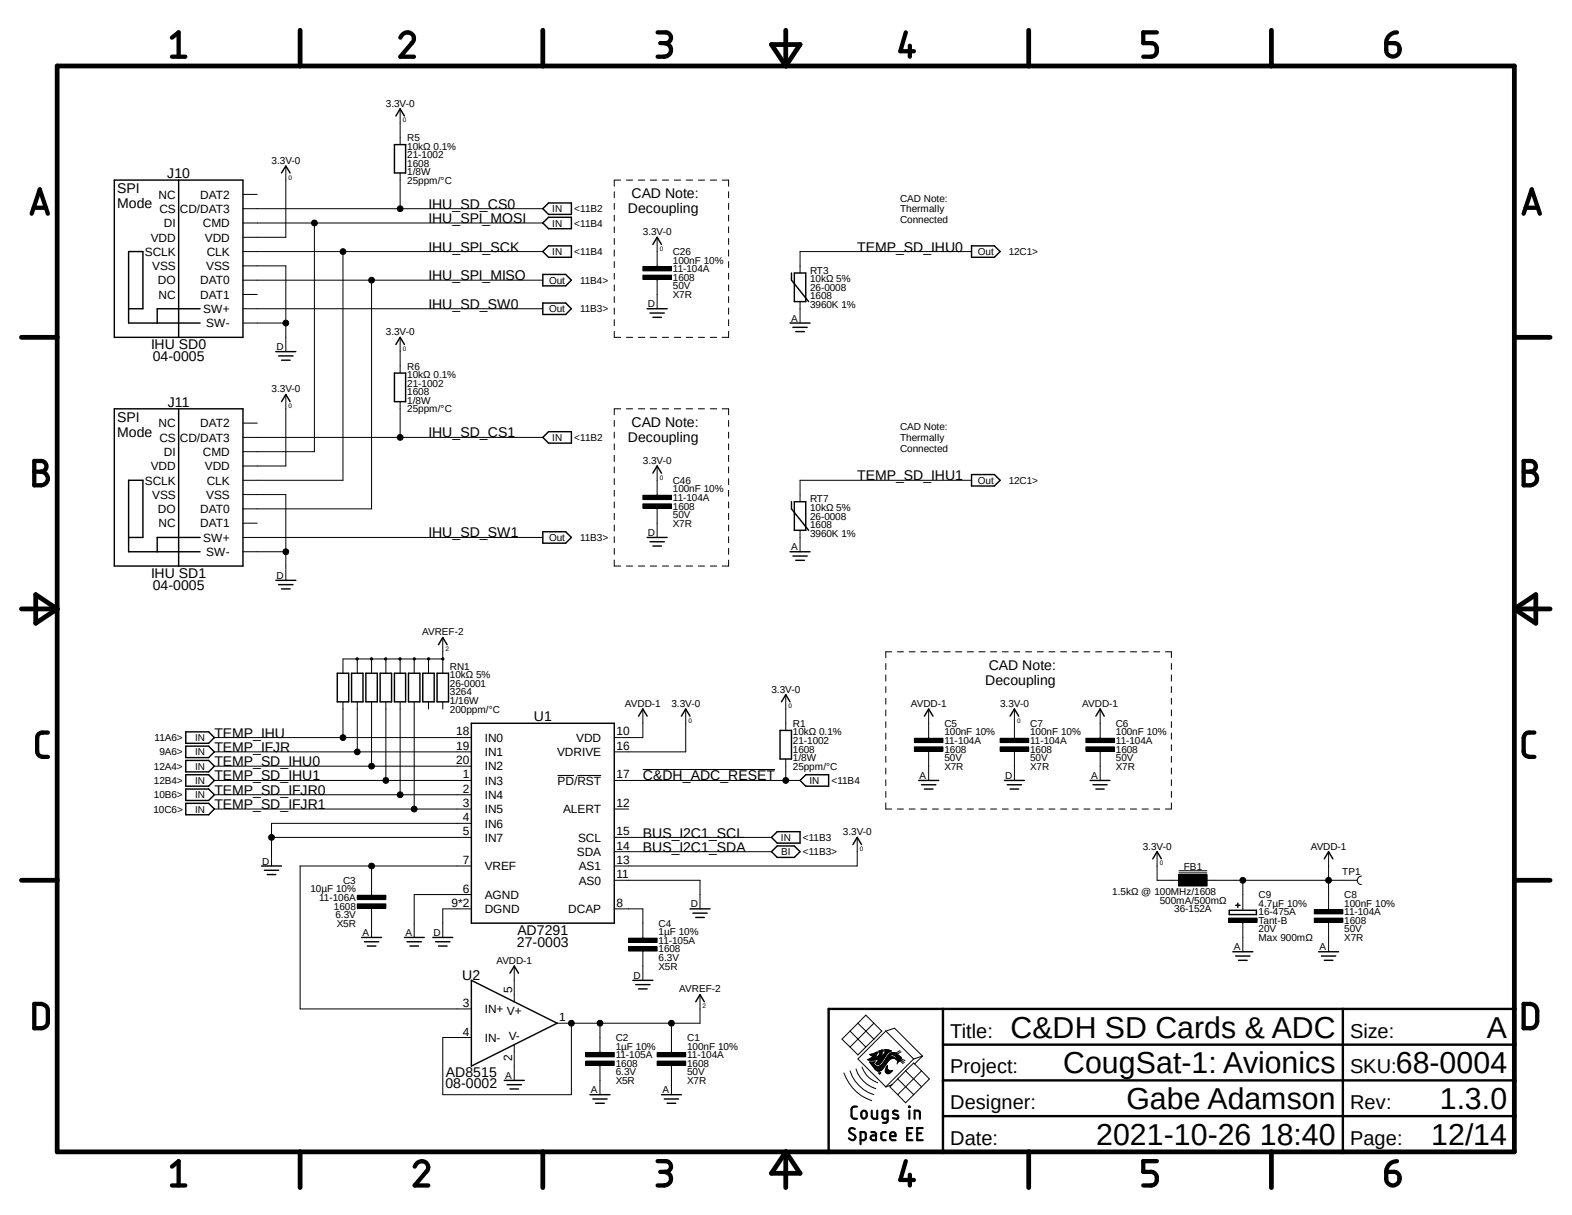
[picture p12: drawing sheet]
<svg xmlns="http://www.w3.org/2000/svg" width="279mm" height="216mm" viewBox="0 0 279 216" stroke-linecap="round" stroke-linejoin="round" font-family="sans-serif">
<path d="M3.4 3.1l272.6 209.7M276 3.1l-272.6 209.7" fill="none" stroke="#fff" stroke-width=".18"/>
<g fill="none" stroke="#000" stroke-width=".18">
<path d="M71.1 19.3v6.4M43.2 34.5h2.5M43.2 37.1h53.3M43.2 39.6h53.3M50.8 29.5v12.7h-7.6M55.9 39.6v40.7h-12.7M71.1 30.7v6.4M109.2 34.1v1M109.2 36.2v1M109.2 38.2v1.1M110.3 32h-1.1v1.1M111.3 32h1.1"/>
<path d="M113.5 32h1.1M115.6 32h1.1M117.7 32h1.1M119.8 32h1.2M122 32h1.1M124.1 32h1.1M126.2 32h1.2M128.4 32h1.1v1.1M129.5 34.1v1M129.5 36.2v1M129.5 38.2v1.1M43.2 44.7h53.3"/>
<path d="M43.2 47.2h7.6v15.3M43.2 49.8h53.3M43.2 52.3h2.5M43.2 54.9h53.3M43.2 57.4h7.6M61 44.7v40.6h-17.8M66 49.8v40.6h-22.8M71.1 59.9v6.4M109.2 40.3v1.1M109.2 42.4v1M109.2 44.4v1.1M109.2 46.5v1"/>
<path d="M109.2 48.6v1M109.2 50.6v1.1M109.2 52.7v1.1M109.2 54.7v1.1M109.2 56.8v1.1M109.2 58.9v1h1.1M111.3 59.9h1.1M113.5 59.9h1.1M114.3 47.4h5v.7h-5zM114.3 48.9h5v.8h-5zM115.6 59.9h1.1M116.8 42.2v5.2"/>
<path d="M116.8 49.7v5.2M117.7 59.9h1.1M119.8 59.9h1.2M122 59.9h1.1M124.1 59.9h1.1M126.2 59.9h1.2M129.5 58.9v1h-1.1M129.5 40.3v1.1M129.5 42.4v1M129.5 44.4v1.1M129.5 46.5v1M129.5 48.6v1"/>
<path d="M129.5 50.6v1.1M129.5 52.7v1.1M129.5 54.7v1.1M129.5 56.8v1.1M142.2 53.6v3.8M172.7 44.7h-30.5v3.8M43.2 75.2h2.5M43.2 77.7h53.3M50.8 70.1v12.7h-7.6M71.1 71.4v6.3M109.2 74.7v1.1M109.2 76.8v1.1"/>
<path d="M109.2 78.9v1M110.3 72.6h-1.1v1.1M111.3 72.6h1.1M113.5 72.6h1.1M115.6 72.6h1.1M117.7 72.6h1.1M119.8 72.6h1.2M122 72.6h1.1M124.1 72.6h1.1M126.2 72.6h1.2M128.4 72.6h1.1v1.1M129.5 74.7v1.1"/>
<path d="M129.5 76.8v1.1M129.5 78.9v1M43.2 87.9h7.6v15.2M43.2 93h2.5M43.2 95.5h53.3M43.2 98h7.6M109.2 80.9v1.1M109.2 83v1M109.2 85v1.1M109.2 87.1v1.1M109.2 89.2v1.1M109.2 91.2v1.1"/>
<path d="M109.2 93.3v1.1M109.2 95.4v1M109.2 97.5v1M109.2 99.5v1.1h1.1M114.3 88h5v.8h-5zM114.3 89.5h5v.8h-5zM116.8 82.8v5.2M116.8 90.3v5.2M129.5 80.9v1.1M129.5 83v1M129.5 85v1.1M129.5 87.1v1.1"/>
<path d="M129.5 89.2v1.1M129.5 91.2v1.1M129.5 93.3v1.1M129.5 95.4v1M129.5 97.5v1M129.5 99.5v1.1h-1.1M142.2 94.2v3.8M172.7 85.3h-30.5v3.9M63.3 116.9h.3v.3h-.3v-.1h.2h-.2zM63.5 117.1v2.5M65.9 116.9h.3v.3h-.3l-.1-.1h.3h-.3zM66 117.1v2.5"/>
<path d="M68.4 116.9h.3v.3h-.3v-.1h.2h-.2zM68.6 117.1v2.5M71 116.9h.2v.3h-.2l-.1-.1h.3h-.3zM71.1 117.1v2.5M73.5 116.9h.3v.3h-.3l-.1-.1h.3h-.3zM73.6 117.1v2.5M76 116.9h.3v.3h-.3v-.1h.2h-.2zM76.2 117.1v2.5M78.6 116.9h.3v.3h-.3l-.1-.1h.3h-.3zM78.7 113.3v6.3M78.7 117.1h-17.7v2.5M111.3 100.6h1.1"/>
<path d="M113.5 100.6h1.1M115.6 100.6h1.1M117.7 100.6h1.1M119.8 100.6h1.2M122 100.6h1.1M124.1 100.6h1.1M126.2 100.6h1.2M157.4 117.9v1.1M157.4 119.9v1.1M158.5 115.8h-1.1v1.1M159.5 115.8h1.1M161.6 115.8h1"/>
<path d="M163.7 115.8h1M165.7 115.8h1.1M167.8 115.8h1.1M169.8 115.8h1.1M171.9 115.8h1.1M174 115.8h1.1M176.1 115.8h1M178.1 115.8h1.1M180.2 115.8h1.1M182.3 115.8h1M184.4 115.8h1M186.4 115.8h1.1"/>
<path d="M188.5 115.8h1.1M190.6 115.8h1M192.7 115.8h1M194.7 115.8h1.1M196.8 115.8h1.1M198.8 115.8h1.1M200.9 115.8h1.1M203 115.8h1.1M205.1 115.8h1M207.1 115.8h1.1v1.1M208.2 117.9v1.1M208.2 119.9v1.1"/>
<path d="M38.1 131.1h45.7M38.1 133.6h45.7M38.1 136.1h45.7M38.1 138.7h45.7M61 124.7v6.4M63.5 124.7v8.9M66 124.7v11.4M68.6 124.7v14M71.1 124.7v16.5M73.6 124.7v19.1M76.2 124.7v1.3M78.7 124.7v1.3"/>
<path d="M99.1 137.8h2.9M102.6 137.8h4.2M109.2 138.7h33M114.3 136.7h23.5M114.3 126v5.1h-5.1M121.9 126v7.6h-12.7M139.7 123.4v6.4M139.7 134.9v3.8M157.4 122v1.1M157.4 124.1v1M157.4 126.2v1M157.4 128.2v1.1"/>
<path d="M157.4 130.3v1.1M157.4 132.3v1.1M157.4 134.4v1.1M157.4 136.5v1M157.4 138.6v1M162.5 131.2h5.1v.8h-5.1zM162.5 132.7h5.1v.8h-5.1zM165.1 126v5.2M165.1 133.5v5.2M177.8 131.2h5v.8h-5zM177.8 132.7h5v.8h-5zM180.3 126v5.2"/>
<path d="M180.3 133.5v5.2M193 131.2h5.1v.8h-5.1zM193 132.7h5.1v.8h-5.1zM195.5 126v5.2M195.5 133.5v5.2M208.2 122v1.1M208.2 124.1v1M208.2 126.2v1M208.2 128.2v1.1M208.2 130.3v1.1M208.2 132.3v1.1M208.2 134.4v1.1"/>
<path d="M208.2 136.5v1M208.2 138.6v1M38.1 143.8h45.7M38.1 141.2h45.7M48.3 148.8h35.5M63.5 159.1h5.1v.8h-5.1zM66 153.9v5.2M83.8 153.9h-30.5v25.4h30.5M83.8 146.3h-35.5v7.6M83.8 159h-10.2v7.6M109.2 143.8h2.5M109.2 148.8h27.9"/>
<path d="M109.2 151.3h27.9M109.2 156.4h15.2v5.1M152.4 148.8v5.1h-43.2M157.4 140.6v1.1M157.4 142.7v1.1h1.1M159.5 143.8h1.1M161.6 143.8h1M163.7 143.8h1M165.7 143.8h1.1M167.8 143.8h1.1M169.8 143.8h1.1M171.9 143.8h1.1"/>
<path d="M174 143.8h1.1M176.1 143.8h1M178.1 143.8h1.1M180.2 143.8h1.1M182.3 143.8h1M184.4 143.8h1M186.4 143.8h1.1M188.5 143.8h1.1M190.6 143.8h1M192.7 143.8h1M194.7 143.8h1.1M196.8 143.8h1.1"/>
<path d="M198.8 143.8h1.1M200.9 143.8h1.1M203 143.8h1.1M205.1 143.8h1M205.7 151.3v5.1h3.8M208.2 142.7v1.1h-1.1M208.2 140.6v1.1M209.5 155.4h5v2h-5zM209.5 155.1h5M209.5 154.7h5M214.5 156.4h26.7M220.9 156.4v5.2"/>
<path d="M236.1 151.3v10.3M242 155.7a.76 .76 0 0 0-.8 .7 .76 .76 0 0 0 .8 .8M63.5 160.6h5.1v.8h-5.1zM66 161.4v5.2M83.8 161.5h-5.1v5.1M91.4 171.7v6.3M109.2 161.5h5.1v5.2M111.7 166.7h5.1v.8h-5.1zM111.7 168.2h5.1v.8h-5.1zM114.3 169v5.2M124.4 176.7v5.1h-25.4M218.4 163.2h5v.7h-5z"/>
<path d="M220.9 163.9v5.2M233.6 161.6h5.1v.8h-5.1zM233.6 163.2h5.1v.7h-5.1zM236.1 163.9v5.2M91.4 185.6v6.4M101.6 181.8v12.7h-22.9v-10.1h5.1M104.1 187h5.1v.8h-5.1zM104.1 188.6h5.1v.7h-5.1zM106.6 181.8v5.2M106.6 189.3v5.2M116.8 187h5.1v.8h-5.1zM116.8 188.6h5.1v.7h-5.1z"/>
<path d="M119.3 181.8v5.2M119.3 189.3v5.2M150 190.7a7.9 7.9 0 0 0 4.9 4.9M151.1 190.3a6.6 6.6 0 0 0 4.2 4.2M151.1 186.1l1.4 1.4 1.4-1.4M151.1 183.2l2.8 2.9M152.1 189.9a5.5 5.5 0 0 0 3.6 3.6M152.5 181.8l1.4-1.4 2.8 2.8-1.4 1.5M152.5 181.8l-2.9 2.9 1.5 1.4M152.5 181.8l2.8 2.9M153.2 189.6a4.4 4.4 0 0 0 2.8 2.8M154.3 188.3h1.6"/>
<path d="M154.3 188.3h1.3M154.5 188.2l-.3 .1 .7 .1 1.3-.3-.3 .6M154.5 188.2h2.6M154.6 188.8h.8M154.6 187.4h1.1M154.6 188.8h.7M154.7 188.1h2.4M154.7 188.9h.5M154.7 187.5h1M154.7 188.9l.7 1M154.8 189h.5M154.8 188h2.4"/>
<path d="M154.9 189.1h.4M154.9 187.6h.8M154.9 187.3h.9M154.9 189.2h.5M154.9 187.9l-.4 .3M154.9 187.9h2.3M155 187.8h.6M155 189.3h.5M155.1 189.4h.5M155.1 187.7h.6M155.2 189.6h2M155.2 187.2h.7"/>
<path d="M155.2 188.9l.1 .2M155.3 189.7h1.8M155.3 184.7l-1.4 1.4M155.3 181.8l-4.2 4.3M155.3 189.1l.5 .4M155.4 189.8h1.6M155.4 189.9h1.5M155.4 189.9l.2 .2M155.5 188.7h.1M155.5 187.1h.4M155.5 190h1.3M155.5 188.7h-1l.2 .2"/>
<path d="M155.5 188.7l-.3 .2M155.6 190.1a.7 .7 0 0 0 .9 .1M155.6 190.1h1.2M155.7 190.2h1M155.7 189h.7M155.7 188.9h.8M155.7 187h.2M155.8 188.8h.7M155.8 190.2h.7M155.8 189.1h.5M155.8 187.8h1.5M155.9 188.8h.7"/>
<path d="M155.9 186.9h.1M155.9 186.9l-.3 1 .6-.3M155.9 186.9l-1.3 .5 .6 .3-.3 .2M155.9 188.7h.8M156 188.6h.8M156 187.7h1.4M156 188.5h.8M156.1 188.4h.8M156.1 187.7h1.3M156.1 188.3h.8M156.2 188.3h.8M156.2 187.6h1.2"/>
<path d="M156.2 186.8l.1 .3h.1l-.1 .3M156.2 187.5h.5M156.2 186.9h.6M156.2 186.8h.7M156.3 190.8h.1M156.3 189.5h.9M156.3 187h.5M156.3 187.4l-.1 .2M156.3 187.4h.4M156.3 187.3h.4M156.3 187.2h.5M156.4 190.7l.1-.1-.2 .2"/>
<path d="M156.4 187.1h.4M156.4 189.4l-1.2 .1M156.4 189.4h.9M156.4 186.7l-.2 .1M156.4 186.7h.5M156.5 190.7h-.3l.2 .2M156.5 189.3h.9M156.7 189.2h.7M156.7 186.6h.3l-.1 .3h-.7M156.7 186.6l-.3 .1M156.7 186.6h.2M156.7 190.2h-.2"/>
<path d="M156.7 187.4l.1 .2 .1-.1M156.8 186.9l-.1 .5M156.8 189.1h.7M156.8 189h.7M156.8 190l-.1 .2M156.9 188.9h.7M156.9 187.5h.6M157 188.8h.6M157 187.4h.6M157.1 188.2l-.5 .6a.57 .57 0 0 1-.9 .2l.2-.3M157.1 188.8h.6M157.1 188.8l-.7 .6"/>
<path d="M157.1 188.7h.7M157.1 187.3h.5M157.1 189.7l-.3 .3M157.2 187.2l-.3 .3M157.2 188.6h.6M157.2 187.2h.5M157.2 188.5h.7M157.3 188.4h.7M157.3 187.8l-.2 .4M157.3 187.1h.5M157.3 186.8h1M157.3 186.7h1"/>
<path d="M157.3 186.6h.8M157.3 187h.6M157.4 190.3h1.1M157.4 190.4h1.1M157.4 190.2h.6M157.4 190.2h.5M157.4 188.3h.7M157.4 190.5h1M157.4 190.1h.4M157.4 190h.4M157.4 186.9h.8M157.4 188.3h.8"/>
<path d="M157.4 186.9h.6M157.4 183.2l5 5M157.4 183.2l-4.9 5 5 5M157.4 183.2l1.6-.5 5 5M157.4 190.6h.9M157.4 189.9h.3M157.4 188.2h.9M157.5 189.8h.2M157.5 188.1h1.1M157.5 188.1l-.4 .7M157.5 190.7h.7M157.5 189.7h.2"/>
<path d="M157.6 189.7h.1M157.6 188h1.4M157.6 189.6h.1M157.6 187.9h1.4M157.6 189.5h.1M157.6 187.8h1.2M157.7 190.8h.3M157.7 189.4v-.1l-.3 .8v.5M157.7 189.4v.3M157.7 189.7l.1 .3M157.7 189.4h.1M157.7 187.7h.4"/>
<path d="M157.8 190l.3 .3M157.8 187.7h.3M157.9 187.6h.3M157.9 187.5h.4M158 187.4h1.6M158.2 186.9l-.5 .3-.4 .6M158.2 186.9l.3-.2-1.2-.2v.3h.1l-.2 .4M158.2 190.3l.5-.1-.7 .6h-.3l-.3-.2M158.2 187.2h1.1M158.3 187.5l-.3 .2 .7 .1 .5 .4M158.3 187.1h.9M158.3 187.1a1.08 1.08 0 0 1 1.4 .4l.5 .4"/>
<path d="M158.3 187.1l-.8 1M158.3 187.5a.79 .79 0 0 1 1.1 .7h-.1l.2 .3M158.5 190.2h.1M158.8 187.5h.8M159 187.6h.8M159 188.1l.2 .1M159.1 187.7h.8M159.2 188.2h.1M159.2 188.1a1.53 1.53 0 0 0-1.8 1l-.3 .6M159.2 187.7h.8M159.3 187.8h.8M159.3 188.3h.8"/>
<path d="M159.3 187.9h.9M159.3 188h.8M159.4 188.3h.6M159.4 188.2h.7M159.4 188.1h.7M159.5 188.4h.5M159.5 188.8l-.1 .3M159.5 188.6h.3M159.5 188.5h.4M159.5 188.5l.1 .2M159.6 191.7l-1.4 1.4 1.4 1.4M159.6 191.7l2.8 2.8"/>
<path d="M159.6 188.8h.1M159.6 188.7h.1M159.6 188.7l-.1 .1M159.9 188.4l.6 .6M160 186.7l-.8 .5M160 188.4l-.4 .3M160.1 188.3l.6 .5M160.1 188.3l-.1 .1M160.1 188.1l.8 .4M160.1 186.9l-.7 .4h-1.3M160.2 187.9l-.1 .4M161 190.3l1.4-1.4 1.4 1.4"/>
<path d="M161 190.3l-1.4 1.4M161 190.3l2.8 2.8M162.4 188.2l-5 4.9 1.1-.3M163.8 190.3l1.4 1.4-4.2 4.3-1.4-1.5M163.8 190.3l-4.2 4.2M164 187.7l-1.6 .5M164 187.7l-1.4 1.4"/>
<circle cx="55.9" cy="39.6" r=".51"/>
<circle cx="71.1" cy="37.1" r=".51"/>
<circle cx="50.8" cy="57.4" r=".51"/>
<circle cx="61" cy="44.7" r=".51"/>
<circle cx="66" cy="49.8" r=".51"/>
<circle cx="71.1" cy="77.7" r=".51"/>
<circle cx="50.8" cy="98" r=".51"/>
<circle cx="61" cy="131.1" r=".51"/>
<circle cx="63.5" cy="133.6" r=".51"/>
<circle cx="66" cy="136.1" r=".51"/>
<circle cx="68.6" cy="138.7" r=".51"/>
<circle cx="139.7" cy="138.7" r=".51"/>
<circle cx="48.3" cy="148.8" r=".51"/>
<circle cx="66" cy="153.9" r=".51"/>
<circle cx="71.1" cy="141.2" r=".51"/>
<circle cx="73.6" cy="143.8" r=".51"/>
<circle cx="220.9" cy="156.4" r=".51"/>
<circle cx="236.1" cy="156.4" r=".51"/>
<circle cx="101.6" cy="181.8" r=".51"/>
<circle cx="106.6" cy="181.8" r=".51"/>
<circle cx="119.3" cy="181.8" r=".51"/>
</g>
<g fill="none" stroke="#000" stroke-width=".25">
<path d="M20.3 32h22.9v27.9h-22.9zM31.7 32v27.9M50 30.7l.8-1.2 .8 1.2M70.1 25.7h2v5h-2zM70.4 20.6l.7-1.3 .8 1.3M96.5 39.6l1-1h4.1v2h-4.1zM97.5 36.1h4.1v2h-4.1l-1-1zM22.9 54.9h2.5v-10.2h-2.5v12.7h12.7M35.6 54.9h-7.7v2.5M96.5 48.8h4l1.1 1-1.1 1h-4zM96.5 53.8h4l1.1 1.1-1.1 1h-4zM97.5 43.7h4.1v2h-4.1l-1-1z"/>
<path d="M115 54.9h3.6M115.5 55.6h2.6M116 56.4h1.6M116 43.4l.8-1.2 .8 1.2M140.4 57.4h3.6M140.7 48.5v1.3l3 3.8M140.9 58.2h2.6M141.2 48.5h2v5.1h-2zM141.4 58.9h1.6M172.7 43.7h4l1.1 1-1.1 1h-4zM20.3 72.6h22.9v28h-22.9zM31.7 72.6v28"/>
<path d="M49 62.5h3.6M49.5 63.2h2.6M50 64h1.6M50 71.4l.8-1.3 .8 1.3M70.1 66.3h2v5.1h-2zM70.4 61.2l.7-1.3 .8 1.3M96.5 77.7l1-1h4.1v2h-4.1zM22.9 95.5h2.5v-10.2h-2.5v12.7h12.7M35.6 95.5h-7.7v2.5M96.5 94.5h4l1.1 1-1.1 1h-4zM115 95.5h3.6M115.5 96.3h2.6"/>
<path d="M116 97h1.6M116 84.1l.8-1.3 .8 1.3M140.4 98h3.6M140.7 89.2v1.2l3 3.8M140.9 98.8h2.6M141.2 89.2h2v5h-2zM141.4 99.6h1.6M172.7 84.3h4l1.1 1-1.1 1.1h-4zM49 103.1h3.6M49.5 103.9h2.6M50 104.6h1.6M59.9 119.6h2.1v5.1h-2.1z"/>
<path d="M62.5 119.6h2v5.1h-2zM65 119.6h2.1v5.1h-2.1zM67.6 119.6h2v5.1h-2zM70.1 119.6h2v5.1h-2zM72.6 119.6h2v5.1h-2zM75.1 119.6h2.1v5.1h-2.1zM77.7 119.6h2v5.1h-2zM77.9 114.6l.8-1.3 .8 1.3M33 130h4.1l1 1.1-1 1h-4.1zM33 132.6h4.1l1 1-1 1h-4.1zM33 135.1h4.1l1 1-1 1.1h-4.1zM33 137.7h4.1l1 1-1 1h-4.1z"/>
<path d="M83.8 128.5h25.4v35.5h-25.4zM113.5 127.3l.8-1.3 .7 1.3M121.1 127.3l.8-1.3 .7 1.3M138.6 129.8h2.1v5.1h-2.1zM138.9 124.7l.8-1.3 .7 1.3M142.2 138.7l1-1h4.1v2h-4.1zM163.3 138.7h3.5M163.8 139.4h2.5M164.3 127.3l.8-1.3 .7 1.3M178.5 138.7h3.6M179 139.4h2.6M179.5 127.3l.8-1.3 .8 1.3"/>
<path d="M193.8 138.7h3.5M194.3 139.4h2.5M194.8 127.3l.7-1.3 .8 1.3M33 140.2h4.1l1 1-1 1h-4.1zM33 142.7h4.1l1 1.1-1 1h-4.1zM46.5 153.9h3.5M47 154.6h2.5M47.5 155.4h1.5M138.1 150.3h3.1l1 1-1 1.1h-3.1l-1-1.1zM138.1 147.8h4.1v2h-4.1l-1-1zM151.6 150.1l.8-1.3 .7 1.3M164.3 140.2h1.5"/>
<path d="M179.5 140.2h1.6M194.8 140.2h1.5M204.9 152.6l.8-1.3 .7 1.3M235.4 152.6l.7-1.3 .8 1.3M64.3 166.6h3.5M64.8 167.3h2.5M65.3 168.1h1.5M71.9 166.6h3.5M72.3 167.3h2.6M72.9 168.1h1.5M76.9 166.6h3.6M77.4 167.3h2.6"/>
<path d="M77.9 168.1h1.6M83.8 174.2l15.2 7.6-15.2 7.6zM90.6 172.9l.8-1.2 .8 1.2M112.5 174.2h3.5M113 175h2.5M113.5 175.7h1.5M122.6 161.5h3.6M123.1 162.3h2.6M123.7 163h1.5M123.7 178l.7-1.3 .8 1.3M218.5 161.8h4.8v.7h-4.8zM219.1 169.1h3.6"/>
<path d="M219.6 160.9h.8M219.6 169.9h2.6M220 160.5v.7M220.1 170.6h1.6M234.4 169.1h3.5M234.9 169.9h2.5M235.4 170.6h1.5M89.6 192h3.6M90.1 192.7h2.6M90.6 193.5h1.6M104.9 194.5h3.5M105.4 195.3h2.5"/>
<path d="M105.9 196h1.5M117.6 194.5h3.5M118.1 195.3h2.5M118.6 196h1.5"/>
</g>
<g fill="#000">
<path d="M114.3 47.4h5v.7h-5z" fill-rule="evenodd"/>
<path d="M114.3 48.9h5v.8h-5z" fill-rule="evenodd"/>
<path d="M114.3 88h5v.8h-5z" fill-rule="evenodd"/>
<path d="M114.3 89.5h5v.8h-5z" fill-rule="evenodd"/>
<path d="M63.3 116.9h.3v.3h-.3v-.1h.2h-.2z" fill-rule="evenodd"/>
<path d="M65.9 116.9h.3v.3h-.3l-.1-.1h.3h-.3z" fill-rule="evenodd"/>
<path d="M68.4 116.9h.3v.3h-.3v-.1h.2h-.2z" fill-rule="evenodd"/>
<path d="M71 116.9h.2v.3h-.2l-.1-.1h.3h-.3z" fill-rule="evenodd"/>
<path d="M73.5 116.9h.3v.3h-.3l-.1-.1h.3h-.3z" fill-rule="evenodd"/>
<path d="M76 116.9h.3v.3h-.3v-.1h.2h-.2z" fill-rule="evenodd"/>
<path d="M78.6 116.9h.3v.3h-.3l-.1-.1h.3h-.3z" fill-rule="evenodd"/>
<path d="M162.5 131.2h5.1v.8h-5.1z" fill-rule="evenodd"/>
<path d="M162.5 132.7h5.1v.8h-5.1z" fill-rule="evenodd"/>
<path d="M177.8 131.2h5v.8h-5z" fill-rule="evenodd"/>
<path d="M177.8 132.7h5v.8h-5z" fill-rule="evenodd"/>
<path d="M193 131.2h5.1v.8h-5.1z" fill-rule="evenodd"/>
<path d="M193 132.7h5.1v.8h-5.1z" fill-rule="evenodd"/>
<path d="M63.5 159.1h5.1v.8h-5.1z" fill-rule="evenodd"/>
<path d="M209.5 155.4h5v2h-5z" fill-rule="evenodd"/>
<path d="M63.5 160.6h5.1v.8h-5.1z" fill-rule="evenodd"/>
<path d="M111.7 166.7h5.1v.8h-5.1z" fill-rule="evenodd"/>
<path d="M111.7 168.2h5.1v.8h-5.1z" fill-rule="evenodd"/>
<path d="M218.4 163.2h5v.7h-5z" fill-rule="evenodd"/>
<path d="M233.6 161.6h5.1v.8h-5.1z" fill-rule="evenodd"/>
<path d="M233.6 163.2h5.1v.7h-5.1z" fill-rule="evenodd"/>
<path d="M104.1 187h5.1v.8h-5.1z" fill-rule="evenodd"/>
<path d="M104.1 188.6h5.1v.7h-5.1z" fill-rule="evenodd"/>
<path d="M116.8 187h5.1v.8h-5.1z" fill-rule="evenodd"/>
<path d="M116.8 188.6h5.1v.7h-5.1z" fill-rule="evenodd"/>
<circle cx="55.9" cy="39.6" r=".51"/>
<circle cx="71.1" cy="37.1" r=".51"/>
<circle cx="50.8" cy="57.4" r=".51"/>
<circle cx="61" cy="44.7" r=".51"/>
<circle cx="66" cy="49.8" r=".51"/>
<circle cx="71.1" cy="77.7" r=".51"/>
<circle cx="50.8" cy="98" r=".51"/>
<circle cx="61" cy="131.1" r=".51"/>
<circle cx="63.5" cy="133.6" r=".51"/>
<circle cx="66" cy="136.1" r=".51"/>
<circle cx="68.6" cy="138.7" r=".51"/>
<circle cx="139.7" cy="138.7" r=".51"/>
<circle cx="48.3" cy="148.8" r=".51"/>
<circle cx="66" cy="153.9" r=".51"/>
<circle cx="71.1" cy="141.2" r=".51"/>
<circle cx="73.6" cy="143.8" r=".51"/>
<circle cx="220.9" cy="156.4" r=".51"/>
<circle cx="236.1" cy="156.4" r=".51"/>
<circle cx="101.6" cy="181.8" r=".51"/>
<circle cx="106.6" cy="181.8" r=".51"/>
<circle cx="119.3" cy="181.8" r=".51"/>
</g>
<g fill="none" stroke="#000" stroke-width=".85">
<path d="M10.2 11.7h259v193h-259zM53.3 5.4v6.3M96.5 5.4v6.3M137.1 7.9h5.1l-2.5 3.8zM139.7 5.4v6.3M182.8 5.4v6.3M226 5.4v6.3M3.8 59.9h6.4M269.2 59.9h6.3M3.8 108.2h6.4M6.3 105.7l3.9 2.5-3.9 2.5zM269.2 108.2h6.3"/>
<path d="M269.2 108.2l3.8-2.5v5zM3.8 156.4h6.4M269.2 156.4h6.3M53.3 204.7v6.3M96.5 204.7v6.3M139.7 204.7v6.3M139.7 204.7l2.5 3.8h-5.1zM182.8 204.7v6.3M226 204.7v6.3"/>
</g>
<g fill="none" stroke="#000" stroke-width=".76">
<path d="M30.6 6.7l1.1-.9v4.3M30.6 10.1h2.3M71.2 6.7a1.19 1.19 0 0 1 1.5-.9 1.19 1.19 0 0 1 .7 1.6l-2.2 2.7h2.4M116.9 5.8h1.4a.95 .95 0 0 1 1 .9 .95 .95 0 0 1-1 1h-1M118.1 7.7a1.21 1.21 0 0 1 1.2 1.2 1.21 1.21 0 0 1-1.2 1.2h-1.2M161 5.8l-1 3.3h2.4M161.7 8.1v2M205.6 5.8h-2.4v1.9h1.4a1.23 1.23 0 0 1 1 1.2 1.23 1.23 0 0 1-1 1.2h-1.4M246.4 7.7h1.4a1.21 1.21 0 0 1 .9 1.4 1.21 1.21 0 0 1-1.3 .9 1.09 1.09 0 0 1-1-1.2zM248.3 5.8a1.88 1.88 0 0 0-1.9 1.9M5.6 38l1.5-4.3 1.4 4.3M6 36.9h2.2"/>
<path d="M270.8 38l1.4-4.3 1.5 4.3M271.1 36.9h2.2M6.1 81.9h1.2a.95 .95 0 0 1 1 1 .95 .95 0 0 1-1 .9 1.21 1.21 0 0 1 1.2 1.2 1.21 1.21 0 0 1-1.2 1.2h-1.2zM6.1 83.8h1.2M270.8 81.9h1.2a.95 .95 0 0 1 1 1 .95 .95 0 0 1-1 .9 1.21 1.21 0 0 1 1.2 1.2 1.21 1.21 0 0 1-1.2 1.2h-1.2zM270.8 83.8h1.2M8.5 130.2h-1a.87 .87 0 0 0-.9 .9v2.4a.97 .97 0 0 0 .9 1h1M272.7 130.2h-.9a.94 .94 0 0 0-1 .9v2.4a.97 .97 0 0 0 1 1h.9M6.1 178.4a2.22 2.22 0 0 1 2.2 .5l.2 .7v1.9a1.13 1.13 0 0 1-1.2 1.2h-1.2zM270.8 178.4a2.07 2.07 0 0 1 2.2 .5l.2 .7v1.9a1.21 1.21 0 0 1-1.2 1.2h-1.2zM30.6 207.3l1.1-1v4.4M30.6 210.7h2.3"/>
<path d="M73.7 207.3a1.2 1.2 0 0 1 1.4-1 1.2 1.2 0 0 1 1 1.4l-2.4 3h2.4M116.9 206.3h1.4a.95 .95 0 0 1 1 1 .95 .95 0 0 1-1 .9h-1M118.1 208.2a1.21 1.21 0 0 1 1.2 1.2 1.21 1.21 0 0 1-1.2 1.3h-1.2M161 206.3l-1 3.4h2.4M161.7 208.7v2M205.6 206.3h-2.4v1.9h1.4a1.23 1.23 0 0 1 1 1.2 1.23 1.23 0 0 1-1 1.3h-1.4M246.4 208.2h1.4a1.2 1.2 0 0 1 1 1.4 1.2 1.2 0 0 1-1.3 1 1.2 1.2 0 0 1-1.1-1.1zM248.3 206.3a1.88 1.88 0 0 0-1.9 1.9"/>
</g>
<path d="M167.6 179.3v25.4M238.7 179.3v25.4M269.2 179.3h-121.9v25.4M167.6 198.3h101.6M167.6 192h101.6M167.6 185.6h101.6" fill="none" stroke="#000" stroke-width=".42"/>
<g fill="none" stroke="#000" stroke-width=".38">
<path d="M152.3 196.6l-.7 .1-.3 .4 .1 1.4 .4 .3h.5M153.2 197.6a.49 .49 0 0 1 .5-.2 .49 .49 0 0 1 .4 .4v.5a.49 .49 0 0 1-.5 .5 .49 .49 0 0 1-.5-.5zM154.9 197.4v1l.4 .4h.6v-1.4M157.8 198.8h-.6l-.3-.2-.1-.9 .2-.3h.8v1.7l-.4 .4h-.5M159.6 197.4a.61 .61 0 0 0-.9 .2l.2 .4 .6 .2 .2 .3a.63 .63 0 0 1-1 .2M161.6 196.6l.1 .1zM161.6 197.4v1.4M162.6 198.8v-1.4h.6l.2 .1 .1 1.3M151.9 200.6a.6 .6 0 0 0-1 .3l.3 .4 .6 .4a.51 .51 0 0 1 .2 .7 .51 .51 0 0 1-.7 .2l-.4-.3M153 202.6h.5l.3-.2 .1-.9-.2-.3h-.7v2.1M154.9 201.2h.6l.2 .3v1.1h-.5a.42 .42 0 0 1-.5-.4 .42 .42 0 0 1 .5-.4h.5M157.4 201.2h-.6l-.2 .3 .1 .9 .3 .2h.4"/>
<path d="M158.2 201.9h1a.51 .51 0 0 0-.4-.7 .51 .51 0 0 0-.6 .4l.1 .8 .3 .2h.6M161.2 201.4h.8M162.2 200.4h-1v2.2h1M163 201.4h.7M164 200.4h-1v2.2h1"/>
</g>
<g font-size="5.4">
<text x="179.6" y="184.4">C&amp;DH SD Cards &amp; ADC</text>
<text x="264.3" y="184.4">A</text>
<text x="189" y="190.7">CougSat-1: Avionics</text>
<text x="248.1" y="190.7">68-0004</text>
<text x="200.2" y="197.1">Gabe Adamson</text>
<text x="255.9" y="197.1">1.3.0</text>
<text x="194.8" y="203.4">2021-10-26 18:40</text>
<text x="254.4" y="203.4">12/14</text>
</g>
<g font-size="3.6">
<text x="168.9" y="184.4">Title:</text>
<text x="239.9" y="184.4">Size:</text>
<text x="168.9" y="190.7">Project:</text>
<text x="240" y="190.7">SKU:</text>
<text x="168.9" y="197.1">Designer:</text>
<text x="239.9" y="197.1">Rev:</text>
<text x="168.9" y="203.4">Date:</text>
<text x="239.9" y="203.4">Page:</text>
</g>
<g font-size="2.5">
<text x="20.8" y="34.3">SPI</text>
<text x="29.7" y="31.7">J10</text>
<text x="112.2" y="35.2">CAD Note:</text>
<text x="20.8" y="37">Mode</text>
<text x="76.2" y="37.1">IHU_SD_CS0</text>
<text x="76.2" y="39.6">IHU_SPI_MOSI</text>
<text x="111.6" y="37.8">Decoupling</text>
<text x="76.2" y="44.7">IHU_SPI_SCK</text>
<text x="152.4" y="44.7">TEMP_SD_IHU0</text>
<text x="76.2" y="49.8">IHU_SPI_MISO</text>
<text x="76.2" y="54.9">IHU_SD_SW0</text>
<text x="26.8" y="62.1">IHU SD0</text>
<text x="27.1" y="64.1">04-0005</text>
<text x="20.8" y="74.9">SPI</text>
<text x="20.8" y="77.6">Mode</text>
<text x="29.8" y="72.3">J11</text>
<text x="76.2" y="77.7">IHU_SD_CS1</text>
<text x="112.2" y="75.8">CAD Note:</text>
<text x="111.6" y="78.5">Decoupling</text>
<text x="152.4" y="85.3">TEMP_SD_IHU1</text>
<text x="76.2" y="95.5">IHU_SD_SW1</text>
<text x="26.8" y="102.7">IHU SD1</text>
<text x="27.1" y="104.8">04-0005</text>
<text x="175.7" y="119">CAD Note:</text>
<text x="175.1" y="121.7">Decoupling</text>
<text x="38.1" y="131.1">TEMP_IHU</text>
<text x="94.9" y="128.1">U1</text>
<text x="38.1" y="136.1">TEMP_SD_IHU0</text>
<text x="38.1" y="133.6">TEMP_IFJR</text>
<text x="38.1" y="138.7">TEMP_SD_IHU1</text>
<text x="38.1" y="143.8">TEMP_SD_IFJR1</text>
<text x="38.1" y="141.2">TEMP_SD_IFJR0</text>
<text x="114.3" y="138.7">C&amp;DH_ADC_RESET</text>
<text x="114.3" y="148.8">BUS_I2C1_SCL</text>
<text x="114.3" y="151.3">BUS_I2C1_SDA</text>
<text x="91.9" y="166.2">AD7291</text>
<text x="91.9" y="168.2">27-0003</text>
<text x="82.2" y="174.1">U2</text>
<text x="79.2" y="191.3">AD8515</text>
<text x="79.2" y="193.4">08-0002</text>
</g>
<g font-size="2.1">
<text x="28.2" y="35.3">NC</text>
<text x="35.6" y="35.3">DAT2</text>
<text x="28.3" y="37.8">CS</text>
<text x="29.1" y="40.4">DI</text>
<text x="32" y="37.8">CD/DAT3</text>
<text x="36.1" y="40.4">CMD</text>
<text x="25.7" y="45.5">SCLK</text>
<text x="26.8" y="42.9">VDD</text>
<text x="36.4" y="42.9">VDD</text>
<text x="36.7" y="45.5">CLK</text>
<text x="27.1" y="48">VSS</text>
<text x="28.1" y="50.5">DO</text>
<text x="28.2" y="53.1">NC</text>
<text x="35.6" y="50.5">DAT0</text>
<text x="35.6" y="53.1">DAT1</text>
<text x="36.7" y="48">VSS</text>
<text x="36.1" y="55.6">SW+</text>
<text x="36.7" y="58.2">SW-</text>
<text x="28.2" y="75.9">NC</text>
<text x="35.6" y="75.9">DAT2</text>
<text x="26.8" y="83.6">VDD</text>
<text x="28.3" y="78.5">CS</text>
<text x="29.1" y="81">DI</text>
<text x="32" y="78.5">CD/DAT3</text>
<text x="36.1" y="81">CMD</text>
<text x="36.4" y="83.6">VDD</text>
<text x="25.7" y="86.1">SCLK</text>
<text x="27.1" y="88.6">VSS</text>
<text x="36.7" y="88.6">VSS</text>
<text x="36.7" y="86.1">CLK</text>
<text x="28.1" y="91.2">DO</text>
<text x="28.2" y="93.7">NC</text>
<text x="35.6" y="91.2">DAT0</text>
<text x="35.6" y="93.7">DAT1</text>
<text x="36.1" y="96.3">SW+</text>
<text x="36.7" y="98.8">SW-</text>
<text x="81.1" y="130.7">18</text>
<text x="86.1" y="131.8">IN0</text>
<text x="102.4" y="131.8">VDD</text>
<text x="109.6" y="130.7">10</text>
<text x="81.1" y="133.2">19</text>
<text x="81.1" y="135.8">20</text>
<text x="86.1" y="134.4">IN1</text>
<text x="86.1" y="136.9">IN2</text>
<text x="99" y="134.4">VDRIVE</text>
<text x="109.6" y="133.2">16</text>
<text x="82.3" y="138.3">1</text>
<text x="82.3" y="140.8">2</text>
<text x="82.3" y="143.4">3</text>
<text x="86.1" y="139.4">IN3</text>
<text x="86.1" y="142">IN4</text>
<text x="99.1" y="139.4">PD/RST</text>
<text x="109.6" y="138.3">17</text>
<text x="109.6" y="143.4">12</text>
<text x="82.3" y="145.9">4</text>
<text x="82.3" y="148.5">5</text>
<text x="86.1" y="144.5">IN5</text>
<text x="86.1" y="147.1">IN6</text>
<text x="86.1" y="149.6">IN7</text>
<text x="100.1" y="144.5">ALERT</text>
<text x="102.7" y="149.6">SCL</text>
<text x="109.6" y="148.5">15</text>
<text x="82.3" y="153.5">7</text>
<text x="86.1" y="154.6">VREF</text>
<text x="102.5" y="152.1">SDA</text>
<text x="102.9" y="154.6">AS1</text>
<text x="109.6" y="153.5">13</text>
<text x="109.6" y="151">14</text>
<text x="80.3" y="161.2">9*2</text>
<text x="82.3" y="158.6">6</text>
<text x="86.1" y="159.7">AGND</text>
<text x="102.9" y="157.2">AS0</text>
<text x="109.6" y="156.1">11</text>
<text x="109.6" y="161.2">8</text>
<text x="86.1" y="162.3">DGND</text>
<text x="101" y="162.3">DCAP</text>
<text x="82.3" y="178.9">3</text>
<text x="91.1" y="176.4" transform="rotate(-90 91.1 176.4)">5</text>
<text x="82.3" y="184">4</text>
<text x="86.1" y="180">IN+ V+</text>
<text x="86.1" y="185.1">IN- V-</text>
<text x="99.4" y="181.5">1</text>
<text x="91.1" y="188.5" transform="rotate(-90 91.1 188.5)">2</text>
</g>
<g font-size="1.8">
<text x="68.6" y="19">3.3V-0</text>
<text x="48.3" y="29.1">3.3V-0</text>
<text x="72.4" y="29.6">1608</text>
<text x="72.4" y="28.1">21-1002</text>
<text x="72.4" y="26.6">10kΩ 0.1%</text>
<text x="72.4" y="25.1">R5</text>
<text x="72.4" y="31.2">1/8W</text>
<text x="72.4" y="32.7">25ppm/°C</text>
<text x="160" y="35.8">CAD Note:</text>
<text x="98.1" y="37.7">IN</text>
<text x="98.1" y="40.3">IN</text>
<text x="102.1" y="40.3">&lt;11B4</text>
<text x="102.1" y="37.7">&lt;11B2</text>
<text x="114.3" y="41.8">3.3V-0</text>
<text x="160" y="37.7">Thermally</text>
<text x="160" y="39.6">Connected</text>
<text x="98.1" y="45.3">IN</text>
<text x="102.1" y="45.3">&lt;11B4</text>
<text x="119.6" y="46.9">100nF 10%</text>
<text x="119.6" y="45.3">C26</text>
<text x="173.8" y="45.3">Out</text>
<text x="179.3" y="45.3">12C1&gt;</text>
<text x="97.6" y="50.4">Out</text>
<text x="103.1" y="50.4">11B4&gt;</text>
<text x="119.6" y="48.4">11-104A</text>
<text x="119.6" y="49.9">1608</text>
<text x="119.6" y="51.4">50V</text>
<text x="119.6" y="53">X7R</text>
<text x="144" y="53.2">1608</text>
<text x="144" y="51.7">26-0008</text>
<text x="144" y="50.2">10kΩ 5%</text>
<text x="144" y="48.6">RT3</text>
<text x="68.6" y="59.6">3.3V-0</text>
<text x="97.6" y="55.5">Out</text>
<text x="103.1" y="55.5">11B3&gt;</text>
<text x="115.1" y="54.6">D</text>
<text x="140.6" y="57.2">A</text>
<text x="144" y="54.7">3960K 1%</text>
<text x="49.1" y="62.2">D</text>
<text x="72.4" y="65.7">R6</text>
<text x="48.3" y="69.7">3.3V-0</text>
<text x="72.4" y="70.2">1608</text>
<text x="72.4" y="71.8">1/8W</text>
<text x="72.4" y="68.7">21-1002</text>
<text x="72.4" y="67.2">10kΩ 0.1%</text>
<text x="72.4" y="73.3">25ppm/°C</text>
<text x="160" y="76.5">CAD Note:</text>
<text x="98.1" y="78.4">IN</text>
<text x="102.1" y="78.4">&lt;11B2</text>
<text x="114.3" y="82.4">3.3V-0</text>
<text x="160" y="78.4">Thermally</text>
<text x="160" y="80.3">Connected</text>
<text x="119.6" y="89">11-104A</text>
<text x="119.6" y="87.5">100nF 10%</text>
<text x="119.6" y="86">C46</text>
<text x="144" y="89.3">RT7</text>
<text x="173.8" y="86">Out</text>
<text x="179.3" y="86">12C1&gt;</text>
<text x="115.1" y="95.3">D</text>
<text x="119.6" y="90.6">1608</text>
<text x="119.6" y="92.1">50V</text>
<text x="119.6" y="93.6">X7R</text>
<text x="144" y="93.9">1608</text>
<text x="144" y="95.4">3960K 1%</text>
<text x="144" y="92.3">26-0008</text>
<text x="144" y="90.8">10kΩ 5%</text>
<text x="97.6" y="96.1">Out</text>
<text x="103.1" y="96.1">11B3&gt;</text>
<text x="140.6" y="97.8">A</text>
<text x="49.1" y="102.9">D</text>
<text x="75" y="112.9">AVREF-2</text>
<text x="80" y="119">RN1</text>
<text x="80" y="123.6">3264</text>
<text x="80" y="125.1">1/16W</text>
<text x="80" y="122">26-0001</text>
<text x="80" y="120.5">10kΩ 5%</text>
<text x="111.1" y="125.6">AVDD-1</text>
<text x="119.3" y="125.6">3.3V-0</text>
<text x="137.1" y="123.1">3.3V-0</text>
<text x="161.9" y="125.6">AVDD-1</text>
<text x="177.8" y="125.6">3.3V-0</text>
<text x="192.4" y="125.6">AVDD-1</text>
<text x="27.5" y="131.7">11A6&gt;</text>
<text x="34.7" y="131.7">IN</text>
<text x="80" y="126.6">200ppm/°C</text>
<text x="140.9" y="130.7">10kΩ 0.1%</text>
<text x="140.9" y="129.2">R1</text>
<text x="167.9" y="130.7">100nF 10%</text>
<text x="167.9" y="129.2">C5</text>
<text x="183.1" y="129.2">C7</text>
<text x="183.1" y="130.7">100nF 10%</text>
<text x="198.3" y="130.7">100nF 10%</text>
<text x="198.3" y="129.2">C6</text>
<text x="27.3" y="136.8">12A4&gt;</text>
<text x="28.3" y="134.2">9A6&gt;</text>
<text x="34.7" y="134.2">IN</text>
<text x="34.7" y="136.8">IN</text>
<text x="140.9" y="133.7">1608</text>
<text x="140.9" y="135.3">1/8W</text>
<text x="140.9" y="136.8">25ppm/°C</text>
<text x="140.9" y="132.2">21-1002</text>
<text x="167.9" y="132.2">11-104A</text>
<text x="167.9" y="133.7">1608</text>
<text x="167.9" y="135.3">50V</text>
<text x="167.9" y="136.8">X7R</text>
<text x="183.1" y="132.2">11-104A</text>
<text x="183.1" y="133.7">1608</text>
<text x="183.1" y="135.3">50V</text>
<text x="183.1" y="136.8">X7R</text>
<text x="198.3" y="132.2">11-104A</text>
<text x="198.3" y="133.7">1608</text>
<text x="198.3" y="135.3">50V</text>
<text x="198.3" y="136.8">X7R</text>
<text x="27.3" y="139.3">12B4&gt;</text>
<text x="27.3" y="141.9">10B6&gt;</text>
<text x="34.7" y="139.3">IN</text>
<text x="34.7" y="141.9">IN</text>
<text x="143.9" y="139.3">IN</text>
<text x="147.8" y="139.3">&lt;11B4</text>
<text x="163.5" y="138.4">A</text>
<text x="178.6" y="138.4">D</text>
<text x="193.9" y="138.4">A</text>
<text x="27.3" y="144.4">10C6&gt;</text>
<text x="34.7" y="144.4">IN</text>
<text x="138.8" y="149.5">IN</text>
<text x="142.7" y="149.5">&lt;11B3</text>
<text x="149.8" y="148.5">3.3V-0</text>
<text x="46.6" y="153.6">D</text>
<text x="138.8" y="152">BI</text>
<text x="142.7" y="152">&lt;11B3&gt;</text>
<text x="203.1" y="151">3.3V-0</text>
<text x="210.4" y="154.5">FB1</text>
<text x="233" y="151">AVDD-1</text>
<text x="238.6" y="155.5">TP1</text>
<text x="55.2" y="158.6">10µF 10%</text>
<text x="56.7" y="160.1">11-106A</text>
<text x="59.4" y="161.6">1608</text>
<text x="61" y="157.1">C3</text>
<text x="122.8" y="161.2">D</text>
<text x="197.7" y="159.1">1.5kΩ @ 100MHz/1608</text>
<text x="206.1" y="160.6">500mA 500mΩ</text>
<text x="211.8" y="160.6">/</text>
<text x="223.7" y="161.1">4.7µF 10%</text>
<text x="223.7" y="159.6">C9</text>
<text x="238.9" y="161.1">100nF 10%</text>
<text x="238.9" y="159.6">C8</text>
<text x="59.6" y="163.2">6.3V</text>
<text x="59.9" y="164.7">X5R</text>
<text x="64.4" y="166.3">A</text>
<text x="72.1" y="166.3">A</text>
<text x="77" y="166.3">D</text>
<text x="117.1" y="167.7">11-105A</text>
<text x="117.1" y="166.2">1µF 10%</text>
<text x="117.1" y="164.7">C4</text>
<text x="208.7" y="162.1">36-152A</text>
<text x="223.7" y="162.6">16-475A</text>
<text x="223.7" y="164.2">Tant-B</text>
<text x="223.7" y="165.7">20V</text>
<text x="223.7" y="167.2">Max 900mΩ</text>
<text x="238.9" y="162.6">11-104A</text>
<text x="238.9" y="164.2">1608</text>
<text x="238.9" y="165.7">50V</text>
<text x="238.9" y="167.2">X7R</text>
<text x="88.2" y="171.3">AVDD-1</text>
<text x="112.6" y="173.9">D</text>
<text x="117.1" y="169.3">1608</text>
<text x="117.1" y="170.8">6.3V</text>
<text x="117.1" y="172.3">X5R</text>
<text x="219.3" y="168.9">A</text>
<text x="234.5" y="168.9">A</text>
<text x="120.7" y="176.4">AVREF-2</text>
<text x="109.4" y="185">C2</text>
<text x="122.1" y="185">C1</text>
<text x="89.8" y="191.7">A</text>
<text x="109.4" y="188">11-105A</text>
<text x="109.4" y="189.6">1608</text>
<text x="109.4" y="191.1">6.3V</text>
<text x="109.4" y="186.5">1µF 10%</text>
<text x="122.1" y="186.5">100nF 10%</text>
<text x="122.1" y="188">11-104A</text>
<text x="122.1" y="189.6">1608</text>
<text x="122.1" y="191.1">50V</text>
<text x="105" y="194.3">A</text>
<text x="109.4" y="192.6">X5R</text>
<text x="117.7" y="194.3">A</text>
<text x="122.1" y="192.6">X7R</text>
</g>
<g font-size="1.1">
<text x="71.6" y="21.8">0</text>
<text x="51.3" y="31.9">0</text>
<text x="117.3" y="44.6">0</text>
<text x="71.6" y="62.4">0</text>
<text x="51.3" y="72.5">0</text>
<text x="117.3" y="85.2">0</text>
<text x="79.2" y="115.7">2</text>
<text x="140.1" y="125.9">0</text>
<text x="122.3" y="128.4">0</text>
<text x="180.8" y="128.4">0</text>
<text x="152.8" y="151.2">0</text>
<text x="206.1" y="153.8">0</text>
<text x="124.9" y="179.2">2</text>
</g>
</svg>
